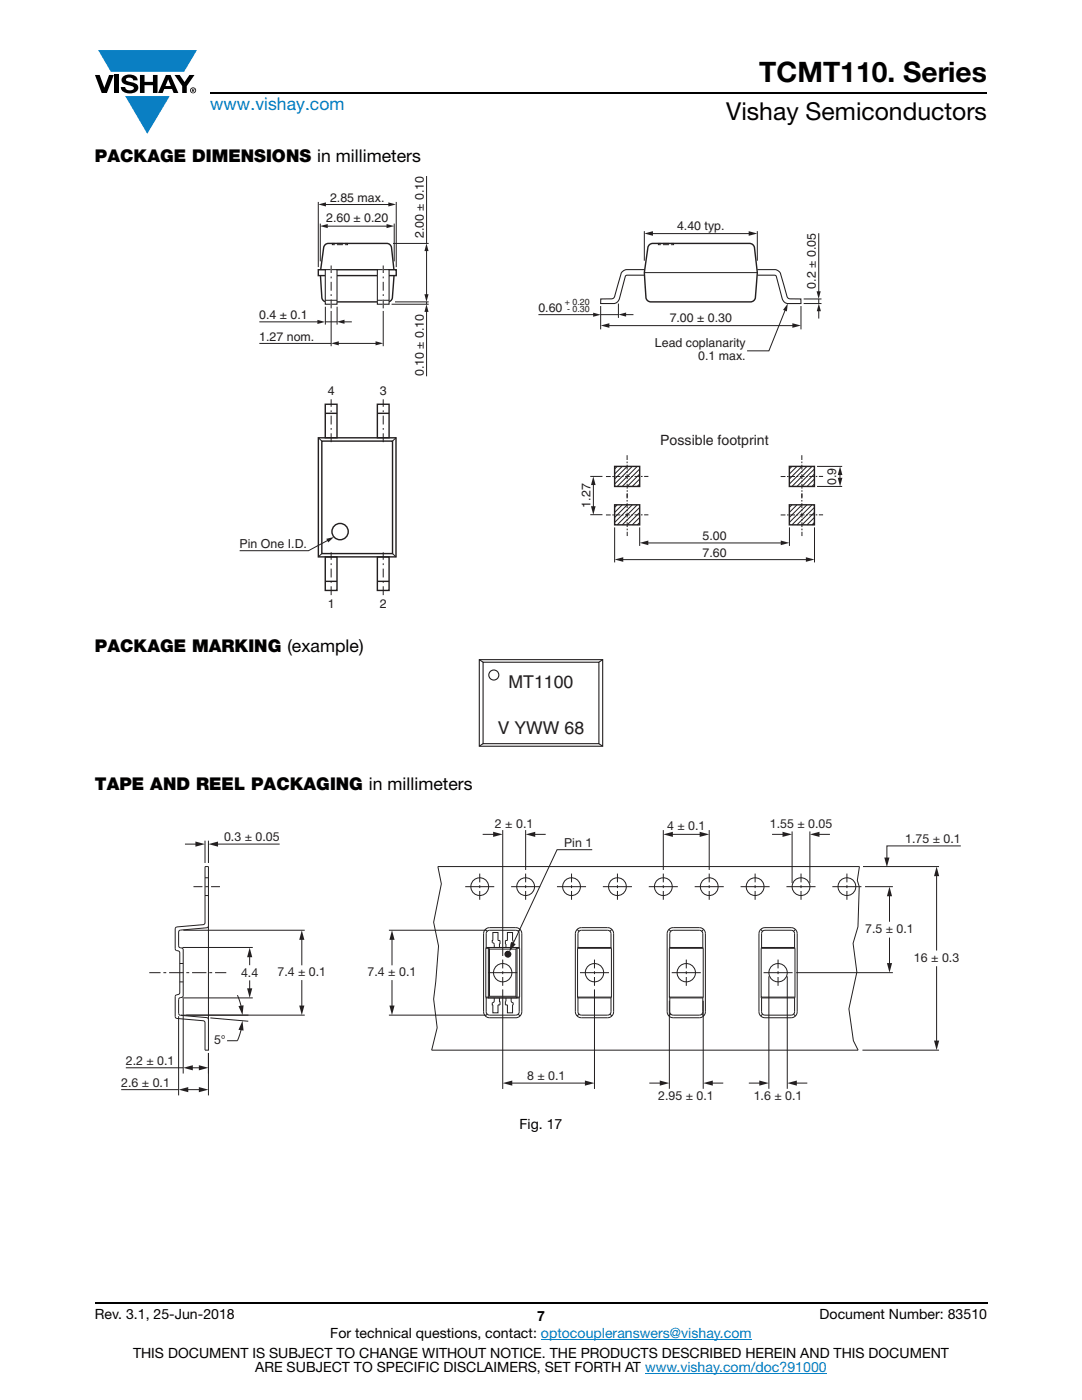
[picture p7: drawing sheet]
<svg xmlns="http://www.w3.org/2000/svg" width="216mm" height="279mm" viewBox="0 0 216 279" stroke-linecap="round" stroke-linejoin="round" font-family="sans-serif">
<g fill="#0a7fc3">
<path d="M19.6 10h19.7l-2.6 4.3h-1.1h-13.5z"/>
<path d="M25 19.2h8.9l-4.5 7.5z"/>
</g>
<g fill="#000">
<path d="M18.9 15h1l.9 2.5 1-2.5h.9l-1.4 3.6h-1zM22.9 15h.9v3.6h-.9zM24.6 15.3a2.1 2.1 0 0 1 2.8 .3l.1 .4h-.9a.79 .79 0 0 0-.7-.5 .79 .79 0 0 0-.8 .4l.3 .3 1 .2a1.08 1.08 0 0 1 1.2 1 1.08 1.08 0 0 1-1.1 1.2 1.73 1.73 0 0 1-2.4-1.2h.9a.96 .96 0 0 0 .8 .6 .96 .96 0 0 0 .9-.4 1.31 1.31 0 0 0-1.2-.6 1.03 1.03 0 0 1-1.1-.6 1.03 1.03 0 0 1 .2-1.1zM27.9 15h.9v1.3h1.7v-1.3h.9v3.6h-.9v-1.6h-1.7v1.6h-.9zM34.8 15h1.1l.9 1.4 1-1.4h1l-1.5 2.2v1.4h-.9v-1.4z"/>
<path d="M33.6 15.9l.5 1.3h-1.1zM33.1 15l-1.6 3.6h1l.3-.8h1.5l.3 .8h1l-1.6-3.6z"/>
<path d="M38.4 17.8h.2v.2h-.2zM38.3 17.7v.7h.1v-.3l.4 .3-.2-.3 .2-.2-.1-.2z"/>
<path d="M38.1 18a.46 .46 0 0 1 .9 0 .46 .46 0 0 1-.9 0zM37.9 18a.6 .6 0 0 0 1.2 0 .6 .6 0 0 0-1.2 0z"/>
</g>
<path d="M42 18.6h155M18.9 260h178.1" fill="none" stroke="#000" stroke-width=".36"/>
<path d="M107.9 267.3h42.1M128.7 274h36.3" fill="none" stroke="#007ec4" stroke-width=".2"/>
<path d="M47.8 35.1h120.3v86.8h-120.3z" fill="#fff"/>
<path d="M128.6 53.8h-2.6a2.02 2.02 0 0 0-2 .6l-1.2 4.3a.91 .91 0 0 1-1.2 .9l-1.7 .1v.9h2.6a1.42 1.42 0 0 0 1.2-1.5l.7-2.4a2.7 2.7 0 0 1 .6-1.7l3.6-.1M151.1 53.8h2.6a2.02 2.02 0 0 1 1.9 .6l1.3 4.3a.91 .91 0 0 0 1.2 .9l1.7 .1v.9h-2.6a1.42 1.42 0 0 1-1.2-1.5l-.7-2.4a2.71 2.71 0 0 0-.6-1.7l-3.6-.1" fill="none" stroke="#231f20" stroke-width=".21"/>
<path d="M129.6 48.8l.7-.2h19.3a1.03 1.03 0 0 1 1 1.1l.1 .7a21.4 21.4 0 0 1 .1 8 1.57 1.57 0 0 1-.7 1.8h-20.2a1 1 0 0 1-1-1l-.1-1.8a15 15 0 0 1 .2-6l.1-1a2.15 2.15 0 0 1 .5-1.6z" fill="none" stroke="#231f20" stroke-width=".28"/>
<path d="M128.6 54.4h22.5M130 46.6h19.7" fill="none" stroke="#231f20" stroke-width=".2"/>
<g fill="#231f20">
<path d="M128.6 46.6l1.7-.5v1z"/>
<path d="M149.4 46.1l1.7 .5-1.7 .5z"/>
</g>
<path d="M128.6 46.1v5.9M151.1 46.1v5.9M119.9 61.1v4.6M121.3 65h37.1" fill="none" stroke="#231f20" stroke-width=".2"/>
<g fill="#231f20">
<path d="M119.9 65l1.7-.5v.9z"/>
<path d="M158.1 64.5l1.7 .5-1.7 .4z"/>
</g>
<path d="M160.4 59.7h3.5M159.8 61.1v4.6M160.4 60.6h3.5M163.4 61.8v1.8" fill="none" stroke="#231f20" stroke-width=".2"/>
<path d="M163.4 60.6l.4 1.5h-.8z" fill="#231f20"/>
<path d="M163.4 46.5v11.9" fill="none" stroke="#231f20" stroke-width=".2"/>
<path d="M162.9 58.1h.9l-.4 1.6z" fill="#231f20"/>
<path d="M131.9 48.6h-.5v.2h.5M133.9 48.6h.5v.2h-.5M163.4 59.7v.9M123.4 60.6v2.8M124.7 62.8h1.7" fill="none" stroke="#231f20" stroke-width=".2"/>
<path d="M132.3 48.6h1.4M133.5 48.8h-1.4" fill="none" stroke="#231f20" stroke-width=".2" stroke-dasharray="1.2 .4" stroke-linecap="butt"/>
<path d="M123.4 62.8l1.5-.4v.8z" fill="#231f20"/>
<path d="M107.4 62.8h11.2" fill="none" stroke="#231f20" stroke-width=".2"/>
<path d="M118.4 62.4l1.5 .4-1.5 .4z" fill="#231f20"/>
<path d="M119.9 62.8h3.5M156.7 61.7l-3.3 8.3h-4.3" fill="none" stroke="#231f20" stroke-width=".2"/>
<path d="M157.2 60.6l-.2 1.6-.8-.4z" fill="#231f20"/>
<path d="M117.8 95.1h2.4M118.4 96.5v4.8M117.8 102.7h2.4" fill="none" stroke="#231f20" stroke-width=".2"/>
<g fill="#231f20">
<path d="M117.9 101h.9l-.4 1.7z"/>
<path d="M118.4 95.1l.4 1.7h-.9z"/>
</g>
<path d="M163 97.1h5M167.6 94.5v1.2" fill="none" stroke="#231f20" stroke-width=".2"/>
<g fill="#231f20">
<path d="M167.6 93.1l.5 1.7h-.9z"/>
<path d="M167.2 95.4h.9l-.5 1.7z"/>
</g>
<g fill="none" stroke="#231f20" stroke-width=".2">
<path d="M123.2 93.1l-.6 .5M124.2 93.1l-1.6 1.5M125.2 93.1l-2.6 2.5M126.2 93.1l-3.6 3.5M127.2 93.1l-4 4M127.6 96.6l-.4 .5M127.6 95.6l-1.4 1.5M127.6 94.6l-2.4 2.5M127.6 93.6l-3.4 3.5M158 93.1l-.5 .5M159 93.1l-1.5 1.5M160 93.1l-2.5 2.5"/>
<path d="M161 93.1l-3.5 3.5M162 93.1l-4 4M162.5 96.6l-.5 .5M162.5 95.6l-1.5 1.5M162.5 94.6l-2.5 2.5M162.5 93.6l-3.5 3.5M163 93.1h5M123.2 100.7l-.6 .6M124.2 100.7l-1.6 1.6M125.2 100.7l-2.6 2.6M126.2 100.7l-3.6 3.6M127.2 100.7l-4 4"/>
<path d="M127.6 105.2v3.8M127.6 104.3l-.4 .4M127.6 103.3l-1.4 1.4M127.6 102.3l-2.4 2.4M127.6 101.3l-3.4 3.4M129 108.4h27.1M158 100.7l-.5 .6M159 100.7l-1.5 1.6M160 100.7l-2.5 2.6M161 100.7l-3.5 3.6M162 100.7l-4 4M162.5 104.3l-.5 .4"/>
<path d="M162.5 103.3l-1.5 1.4M162.5 102.3l-2.5 2.4M162.5 101.3l-3.5 3.4"/>
</g>
<path d="M122.6 93.1h5v4h-5zM157.5 93.1h5v4h-5zM122.6 100.7h5v4h-5zM157.5 100.7h5v4h-5z" fill="none" stroke="#231f20" stroke-width=".28"/>
<path d="M120.9 95.1h8.5M125.1 90.8l.1 8.5M125.1 98.5l.1 8.5M155.8 95.1h8.4M160 98.5v8.5M160 90.8v8.5M120.9 102.8l8.5-.1M155.8 102.8l8.4-.1" fill="none" stroke="#231f20" stroke-width=".2" stroke-dasharray="1 .3 .3 .3" stroke-linecap="butt"/>
<g fill="#231f20">
<path d="M127.6 108.3l1.8-.4v.9z"/>
<path d="M155.8 107.9l1.7 .4-1.7 .5z"/>
</g>
<path d="M122.6 105.2v7M124.1 111.7h37M157.5 105.2v3.8" fill="none" stroke="#231f20" stroke-width=".2"/>
<g fill="#231f20">
<path d="M122.6 111.7l1.8-.5v.9z"/>
<path d="M160.8 111.2l1.7 .5-1.7 .4z"/>
</g>
<path d="M162.5 105.2v7" fill="none" stroke="#231f20" stroke-width=".2"/>
<circle cx="67.9" cy="106.1" r="1.63" fill="none" stroke="#231f20" stroke-width=".28"/>
<path d="M66.1 79.7v8.5z" fill="#fff"/>
<path d="M66.1 88.2v-8.5" fill="none" stroke="#231f20" stroke-width=".2" stroke-dasharray="1.8 .7 .4 .7" stroke-linecap="butt"/>
<path d="M66.1 110.2v8.6z" fill="#fff"/>
<path d="M66.1 118.8v-8.6" fill="none" stroke="#231f20" stroke-width=".2" stroke-dasharray="1.8 .7 .4 .7" stroke-linecap="butt"/>
<path d="M76.5 79.7v8.5z" fill="#fff"/>
<path d="M76.5 88.2v-8.5" fill="none" stroke="#231f20" stroke-width=".2" stroke-dasharray="1.8 .7 .4 .7" stroke-linecap="butt"/>
<path d="M76.5 110.2v8.6z" fill="#fff"/>
<path d="M76.5 118.8v-8.6" fill="none" stroke="#231f20" stroke-width=".2" stroke-dasharray="1.8 .7 .4 .7" stroke-linecap="butt"/>
<path d="M65.5 107.8l-3.9 2.1h-13.8" fill="none" stroke="#231f20" stroke-width=".2"/>
<path d="M65.1 107.5l1.6-.3-1.2 1.1z" fill="#231f20"/>
<path d="M64.9 48.8l.6-.2h11.7a1 1 0 0 1 1 1.1v.7a22.5 22.5 0 0 1 .2 8 1.61 1.61 0 0 1-.7 1.8h-12.5a.98 .98 0 0 1-1-1v-.8a20.9 20.9 0 0 1 .2-8 2.23 2.23 0 0 1 .5-1.6zM63.5 87.4h15.5v23.7h-15.5zM64.2 88h14.1v22.5h-14.1zM64.9 82.5h2.3M64.9 80.7h2.3v6.7h-2.3zM75.3 82.5h2.3M75.3 80.7h2.3v6.7h-2.3zM64.9 111.2h2.3v6.6h-2.3zM64.9 116h2.3M75.3 111.2h2.3v6.6h-2.3zM75.3 116h2.3" fill="none" stroke="#231f20" stroke-width=".28"/>
<path d="M63.9 44.6v7.6M65.1 45.1h12.3M78.4 48.6h7.1M78.7 44.6v7.6M64.9 61.2v3.6M67.3 61.2v3.6M78.1 60.7h7.4M78.8 60.2h6.7M63.5 87.4l.7 .6M79 87.4l-.7 .6M64.2 110.5l-.7 .6M78.3 110.5l.7 .6" fill="none" stroke="#231f20" stroke-width=".2"/>
<g fill="#231f20">
<path d="M63.9 45.1l1.5-.4v.8z"/>
<path d="M77.1 44.7l1.6 .4-1.6 .4z"/>
</g>
<path d="M85.1 49.8v9.2" fill="none" stroke="#231f20" stroke-width=".2"/>
<g fill="#231f20">
<path d="M84.7 58.7h.8l-.4 1.5z"/>
<path d="M85.1 48.6l.4 1.5h-.8z"/>
</g>
<path d="M85.1 62v13.1" fill="none" stroke="#231f20" stroke-width=".2"/>
<path d="M85.1 60.7l.4 1.5h-.8z" fill="#231f20"/>
<path d="M64.9 64.2h2.4M68.5 64.2h1.7M85.1 60.2v.5" fill="none" stroke="#231f20" stroke-width=".2"/>
<path d="M67.2 64.2l1.5-.4v.8z" fill="#231f20"/>
<path d="M51.7 64.2h11.9" fill="none" stroke="#231f20" stroke-width=".2"/>
<path d="M63.3 63.8l1.6 .4-1.6 .5z" fill="#231f20"/>
<path d="M66.8 48.6h-.5v.2h.5M68.9 48.6h.4v.2h-.4M66.1 62.1v7M67.3 68.5h7.9M76.5 62.1v7" fill="none" stroke="#231f20" stroke-width=".2"/>
<path d="M67.2 48.6h1.4M68.4 48.8h-1.4" fill="none" stroke="#231f20" stroke-width=".2" stroke-dasharray="1.2 .4" stroke-linecap="butt"/>
<g fill="#231f20">
<path d="M66.1 68.5l1.5-.4v.8z"/>
<path d="M74.9 68.1l1.6 .4-1.6 .4z"/>
</g>
<path d="M51.7 68.5h14.4" fill="none" stroke="#231f20" stroke-width=".2"/>
<path d="M63.5 53.8h15.6v1.2h-15.6z" fill="#fff"/>
<path d="M63.5 53.8h15.6v1.2h-15.6z" fill="none" stroke="#231f20" stroke-width=".28"/>
<path d="M64.9 53.8h2.3v6.9h-2.3z" fill="#fff"/>
<path d="M64.9 53.8h2.3v6.9h-2.3z" fill="none" stroke="#231f20" stroke-width=".21"/>
<path d="M75.3 53.8h2.3v6.9h-2.3z" fill="#fff"/>
<path d="M75.3 53.8h2.3v6.9h-2.3z" fill="none" stroke="#231f20" stroke-width=".21"/>
<path d="M75.3 59.9h2.3" fill="none" stroke="#231f20" stroke-width=".2"/>
<path d="M66.1 53v8.5z" fill="#fff"/>
<path d="M66.1 61.5v-8.5" fill="none" stroke="#231f20" stroke-width=".2" stroke-dasharray="1.8 .7 .4 .7" stroke-linecap="butt"/>
<path d="M76.5 53v8.5z" fill="#fff"/>
<path d="M76.5 61.5v-8.5" fill="none" stroke="#231f20" stroke-width=".2" stroke-dasharray="1.8 .7 .4 .7" stroke-linecap="butt"/>
<path d="M85.1 35.1v13.5M63.5 40.3v13M64.8 40.8h13M64.9 59.9h2.3M79.1 40.3v13" fill="none" stroke="#231f20" stroke-width=".2"/>
<g fill="#231f20">
<path d="M63.5 40.8l1.5-.4v.8z"/>
<path d="M77.5 40.4l1.5 .4-1.5 .4z"/>
</g>
<path d="M95.5 131.5h24.9v17.5h-24.9z" fill="#fff"/>
<path d="M95.6 131.6h24.7v17.3h-24.7zM96.4 132.2h23.1v16.2h-23.1zM120.2 131.7l-.7 .4M96.4 148.4l-.7 .5M119.5 148.4l.7 .5" fill="none" stroke="#231f20" stroke-width=".22"/>
<circle cx="98.5" cy="134.7" r="1" fill="#fff"/>
<g fill="none" stroke="#231f20" stroke-width=".22">
<path d="M95.6 131.6l.8 .6"/>
<circle cx="98.5" cy="134.7" r="1"/>
</g>
<path d="M24.2 163.1h167.5v57.1h-167.5z" fill="#fff"/>
<g fill="none" stroke="#231f20" stroke-width=".2">
<path d="M40.9 172.9h.7v12l-.3 .3-5.3 .4-.2 .1-.2 .3 .1 2.9 .1 .2 .7 .2 .1 .3v9.1l-.1 .2-.7 .2-.1 .2-.1 2.9 .2 .3 .2 .1 5.3 .5 .2 .1 .1 6.4h-.7v-5.5l-.2-.3-5.4-.5-.3-.4v-4.1l.1-.2 .6-.2 .2-.3v-8l-.2-.3-.6-.1-.1-.2v-4.2l.3-.3 5.3-.5 .3-.2zM92.8 177h5.8M95.7 174.3v1.8M95.7 176.7v.5M95.7 177.8v1.8M102 177h5.8M104.9 174.3v1.8M104.9 176.7v.5M104.9 177.8v1.8M111.1 177h5.8M114 174.3v1.8M114 176.7v.5"/>
<path d="M114 177.8v1.8M120.3 177h5.8M123.2 174.3v1.8M123.2 176.7v.5M123.2 177.8v1.8M129.5 177h5.8M132.4 174.3v1.8M132.4 176.7v.5M132.4 177.8v1.8M138.6 177h5.8M141.5 174.3v1.8M141.5 176.7v.5"/>
<path d="M141.5 177.8v1.8M147.8 177h5.8M150.7 174.3v1.8M150.7 176.7v.5M150.7 177.8v1.8M156.9 177h5.8M159.8 174.3v1.8M159.8 176.7v.5M159.8 177.8v1.8M166.1 177h5.8M169 174.3v1.8M169 176.7v.5"/>
<path d="M169 177.8v1.8M35.9 192.3h.7M35.9 196h.7M41.6 184.8v18.7M96.8 185.5l.4 .4M96.8 185.5l.9-.4h5.2a1.21 1.21 0 0 1 1.2 1.2v15.6a1.21 1.21 0 0 1-1.2 1.2h-5.2a1.21 1.21 0 0 1-1.2-1.2v-15.6zM96.9 189.3h.5M96.9 199l.1 .2h6.6M96.9 189.3v9.7M96.9 199h.5M97 189.1h6.6v-2.8a.67 .67 0 0 0-.7-.6h-5.4a.68 .68 0 0 0-.5 .6l-.1 3M97 199.2v2.7a.68 .68 0 0 0 .7 .7h5.4a.66 .66 0 0 0 .5-.7v-2.7"/>
<path d="M97.4 194.1h5.8M100.3 191.5v1.8M100.3 193.8v.6M100.3 195v1.7M100.3 197.5v19.8M103.2 189.3h.5M103.2 199h.5M103.6 189.1l.1 .2M103.7 189.3v9.7M103.7 199l-.1 .2M103.8 185.5l-.4 .4M115.2 185.5l.3 .4"/>
<path d="M115.2 185.5l.8-.4h5.2a1.21 1.21 0 0 1 1.2 1.2v15.6a1.21 1.21 0 0 1-1.2 1.2h-5.2a1.22 1.22 0 0 1-1.2-1.2v-15.6zM115.2 189.3h6.8M115.2 199l.1 .2h6.6M115.2 189.3v9.7h6.8M115.3 189.1l-.1 .2M115.3 199.2v2.7l.3 .6 .4 .1h5.2l.4-.1 .3-.4v-2.9M115.7 194.1h5.8M118.6 191.5v1.8M118.6 193.8v.6M118.6 195v1.7M118.6 197.5v19.8M121.9 189.1h-6.6v-2.8l.1-.4 .6-.2h5.2l.4 .1 .3 .5 .1 3"/>
<path d="M122 199l-.1 .2M122 189.3v9.7M122.1 185.5l-.4 .4M133.5 185.5l.3 .4M133.5 185.5l.8-.4h5.2a1.2 1.2 0 0 1 1.3 1.2v15.6a1.2 1.2 0 0 1-1.3 1.2h-5.2a1.21 1.21 0 0 1-1.2-1.2v-15.6zM133.6 189.3v9.7h6.7M133.6 189.3h6.7M133.6 199v.2M133.6 189.1h6.6M133.6 199.2h6.6M133.6 199.2v2.7l.3 .6 .4 .1h5.2l.4-.1 .3-.4v-2.9M134 194.1h5.8"/>
<path d="M136.9 191.5v1.8M136.9 193.8v.6M136.9 195v1.7M140.3 189.3l-.1 9.9M140.3 189.3l-.1-3-.3-.5-.4-.1h-5.2l-.4 .1-.2 .4-.1 3.1M140.4 185.5l-.4 .4M151.8 185.5l.4 .4M151.8 185.5l.8-.4h5.3a1.21 1.21 0 0 1 1.2 1.2v15.6a1.21 1.21 0 0 1-1.2 1.2h-5.3a1.21 1.21 0 0 1-1.2-1.2v-15.6zM151.9 199l.1 .2M151.9 189.3v9.7h6.7M151.9 189.3h6.7M152 199.2v2.7a.67 .67 0 0 0 .6 .7h5.4a.68 .68 0 0 0 .5-.7v-2.7"/>
<path d="M152 189.1h6.5M152 199.2h6.5M152.4 194.1h5.8M155.3 191.5v1.8M155.3 193.8v.6M155.3 195v1.7M158.6 189.3l-.1 9.9M158.6 189.3l-.1-3a.68 .68 0 0 0-.6-.6h-5.4a.66 .66 0 0 0-.5 .6l-.1 3M158.7 185.5l-.4 .4M97.2 202.4l-.4 .4M101.9 216.2h15.2M103.4 202.4l.4 .4"/>
<path d="M115.5 202.4l-.3 .4M121.7 202.4l.4 .4M133.8 202.4l-.3 .4M140 202.4l.4 .4M152.2 202.4l-.4 .4M158.3 202.4l.4 .4M171.2 209.6h-85.1l1.1-4.5-.7-5.7 .4-3.5 .6-7.1-1-4.7 1.6-7.7-.7-3.5h84.1l-.4 2.8 .3 1.2-.2 8-1 3.4 .8 5.7-1.6 7.3 .9 6.4 .9 1.9"/>
<circle cx="95.7" cy="177" r="1.78"/>
<circle cx="104.9" cy="177" r="1.77"/>
<circle cx="114" cy="177" r="1.78"/>
<circle cx="123.2" cy="177" r="1.78"/>
<circle cx="132.4" cy="177" r="1.78"/>
<circle cx="141.5" cy="177" r="1.78"/>
<circle cx="150.7" cy="177" r="1.77"/>
<circle cx="159.8" cy="177" r="1.78"/>
<circle cx="169" cy="177" r="1.78"/>
<circle cx="100.3" cy="194.1" r="1.83"/>
<circle cx="118.6" cy="194.1" r="1.83"/>
<circle cx="136.9" cy="194.1" r="1.83"/>
<circle cx="155.3" cy="194.1" r="1.83"/>
</g>
<g fill="#231f20">
<path d="M100.3 216.2l1.9-.6v1.1z"/>
<path d="M116.7 215.6l1.9 .6-1.9 .5z"/>
</g>
<path d="M133.6 199.7v17.6M140.3 199.7v17.6M129.6 216.2h2.4" fill="none" stroke="#231f20" stroke-width=".2"/>
<path d="M131.6 215.6l2 .6-2 .5z" fill="#231f20"/>
<path d="M141.9 216.2h2.4" fill="none" stroke="#231f20" stroke-width=".2"/>
<path d="M140.3 216.2l1.9-.6v1.1z" fill="#231f20"/>
<path d="M96.3 166.5h2.4M100.3 165.7v25.1M104.9 165.7v7.9" fill="none" stroke="#231f20" stroke-width=".2"/>
<path d="M98.4 166l1.9 .5-1.9 .5z" fill="#231f20"/>
<path d="M106.5 166.5h2.4" fill="none" stroke="#231f20" stroke-width=".2"/>
<path d="M104.9 166.5l1.9-.5v1z" fill="#231f20"/>
<path d="M132.4 165.7v7.9M133.9 166.5h6.1M141.5 165.7v7.9" fill="none" stroke="#231f20" stroke-width=".2"/>
<g fill="#231f20">
<path d="M132.4 166.5l1.9-.5v1z"/>
<path d="M139.6 166l1.9 .5-1.9 .5z"/>
</g>
<path d="M172.6 177h5.6M158.9 194.1h19.3M177.5 187.1v5.5" fill="none" stroke="#231f20" stroke-width=".2"/>
<path d="M177 192.2h1l-.5 1.9z" fill="#231f20"/>
<path d="M177.5 178.5v5.5" fill="none" stroke="#231f20" stroke-width=".2"/>
<path d="M177.5 177l.5 1.9h-1z" fill="#231f20"/>
<path d="M191.7 168.8h-14.7v2.7" fill="none" stroke="#231f20" stroke-width=".2"/>
<path d="M176.5 171.1h1l-.5 2z" fill="#231f20"/>
<path d="M172.2 172.9h15.2M186.9 174.5v15.2M172.1 209.6h15.3" fill="none" stroke="#231f20" stroke-width=".2"/>
<path d="M186.9 172.9l.5 2h-1z" fill="#231f20"/>
<path d="M186.9 192.8v15.2" fill="none" stroke="#231f20" stroke-width=".2"/>
<path d="M186.4 207.7h1l-.5 1.9z" fill="#231f20"/>
<path d="M153.4 194.8v22.5M157.1 194.8v22.5M149.4 216.2h2.5" fill="none" stroke="#231f20" stroke-width=".2"/>
<path d="M151.5 215.6l1.9 .6-1.9 .5z" fill="#231f20"/>
<path d="M158.7 216.2h2.4" fill="none" stroke="#231f20" stroke-width=".2"/>
<path d="M157.1 216.2l1.9-.6v1.1z" fill="#231f20"/>
<path d="M154.1 166.5h2.4M158.1 165.9v10.3M161.6 165.9v10.3" fill="none" stroke="#231f20" stroke-width=".2"/>
<path d="M156.1 166l2 .5-2 .5z" fill="#231f20"/>
<path d="M163.2 166.5h2.4" fill="none" stroke="#231f20" stroke-width=".2"/>
<path d="M161.6 166.5l1.9-.5v1z" fill="#231f20"/>
<path d="M77.6 185.6h19.4M78.2 187.2v5.4M77.6 202.6h19.4" fill="none" stroke="#231f20" stroke-width=".2"/>
<path d="M78.2 185.7l.5 1.9h-1z" fill="#231f20"/>
<path d="M78.2 195.6v5.4" fill="none" stroke="#231f20" stroke-width=".2"/>
<path d="M77.7 200.7h1l-.5 1.9z" fill="#231f20"/>
<path d="M36.6 185.6h24.2M60.2 187.2v5.4M36.6 202.6h24.2" fill="none" stroke="#231f20" stroke-width=".2"/>
<path d="M60.2 185.7l.5 1.9h-1z" fill="#231f20"/>
<path d="M60.2 195.6v5.4" fill="none" stroke="#231f20" stroke-width=".2"/>
<path d="M59.7 200.7h1l-.5 1.9z" fill="#231f20"/>
<path d="M36.9 168.5h2.4M40.9 167.8v4.4M41.6 167.8v4.4" fill="none" stroke="#231f20" stroke-width=".2"/>
<path d="M39 167.9l1.9 .6-1.9 .5z" fill="#231f20"/>
<path d="M43.2 168.5h12.6" fill="none" stroke="#231f20" stroke-width=".2"/>
<path d="M41.6 168.5l1.9-.6v1.1z" fill="#231f20"/>
<path d="M36.1 202.6h.3M37.2 202.6h12.4M42 203.1l7.5 .7M48.2 205.3l-.8 2.4" fill="none" stroke="#231f20" stroke-width=".2"/>
<path d="M48.4 203.7l.2 2-1-.2z" fill="#231f20"/>
<g fill="none" stroke="#231f20" stroke-width=".2">
<path d="M118.2 169.6h-7l-8.9 18.9M97.4 189.1l.3 .3M97.4 189.1h5.8v10.1h-5.8zM97.7 198.8l-.3 .4M97.7 198.8h5.2l.3 .4M97.7 189.4h.1M97.7 198.8h.1M98.6 199.2v.8l-.4 .1 .1 2h1.1v-1.5h.4l-.1-1.4M99.7 189.1l.1-1.4h-.4v-1.6h-1.1l-.1 2 .4 .2v.8M100.8 190.4v.2l.5-.2M100.8 190.3v.1h.5M100.9 190.1l-.1 .2 .5 .1"/>
<path d="M100.9 190v.1l.4 .3M101 199.2l-.2 1.4h.4v1.5h1.1l.1-2-.3-.1-.1-.8M101.1 189.9l-.2 .1 .4 .4M101.2 189.9h-.1l.2 .5M101.3 190.4h.6v.2M101.3 190.4v.6h-.1M101.3 190.4l.2 .6h-.2M101.3 190.4l.6-.1v.1M101.3 189.9h-.1l.1 .5M101.3 190.4l-.4 .4v-.1M101.3 190.4l.5 .4-.2 .1M101.3 190.4l.3 .5-.1 .1"/>
<path d="M101.3 190.4l.5 .3v.1M101.3 190.4l-.2 .5-.2-.1M101.3 190.4l.6 .2-.1 .1M101.3 190.4l-.1 .6-.1-.1M101.3 190.4l-.4 .3-.1-.1M101.5 189.9h-.2v.5M101.6 189.9h-.1l-.2 .5M101.8 190l-.2-.1-.3 .5M101.8 190.1v-.1l-.5 .4M101.9 190.3l-.1-.2-.5 .3M102 189.1l.1-.8 .3-.2-.1-2h-1.1v1.6h-.4l.2 1.4M102.9 189.4v9.4"/>
<path d="M103.2 189.1l-.3 .3h-5.2v9.4M45.3 207.7h2.1"/>
</g>
<path d="M102 188l.9 .4-1.3 1.5z" fill="#231f20"/>
<g fill="none" stroke="#231f20" stroke-width=".2">
<path d="M38.6 177h1.8M40.9 175.2h.7M40.9 178.7h.7M41 177h.5M42.1 177h1.8M29.8 194.1h2.2M32.6 194.1h.6M33.7 194.1h2.9M36.6 199.2v15M37.2 194.1h.6M38.3 194.1h2.9M41.8 194.1h.5"/>
<path d="M42.9 194.1h2.3M38.1 213.1h1.9M41.6 210.1v4.1"/>
</g>
<g fill="#231f20">
<path d="M39.7 212.6l1.9 .5-1.9 .5z"/>
<path d="M36.6 213.1l1.9-.5v1z"/>
</g>
<path d="M25.1 213.1h11.5M35.6 202.8v15.8M37.2 217.5h2.8M41.6 210.1v8.5" fill="none" stroke="#231f20" stroke-width=".2"/>
<g fill="#231f20">
<path d="M39.7 217l1.9 .5-1.9 .5z"/>
<path d="M35.7 217.5l1.9-.5v1z"/>
</g>
<path d="M36.4 189.1h14M36.4 199.2h14M49.8 190.7v1.9M24.2 217.5h11.4" fill="none" stroke="#231f20" stroke-width=".2"/>
<path d="M49.8 189.1l.5 1.9h-1z" fill="#231f20"/>
<path d="M49.8 195.7v1.9" fill="none" stroke="#231f20" stroke-width=".2"/>
<path d="M49.3 197.2h1l-.5 2z" fill="#231f20"/>
<path d="M47.4 198.6l.8 2.4" fill="none" stroke="#231f20" stroke-width=".2"/>
<path d="M47.6 200.8l1-.2-.2 2z" fill="#231f20"/>
<text font-size="5.6" x="151.5" y="16.4">TCMT110. Series</text>
<text font-size="4.9" x="144.9" y="24">Vishay Semiconductors</text>
<text font-size="3.5" fill="#007ec4" x="42" y="21.9">www.vishay.com</text>
<g font-size="3.5">
<text x="18.9" y="32.3">PACKAGE DIMENSIONS in millimeters</text>
<text x="18.9" y="130.1">PACKAGE MARKING (example)</text>
<text x="18.9" y="157.6">TAPE AND REEL PACKAGING in millimeters</text>
</g>
<g font-size="3.5" fill="#231f20">
<text x="101.5" y="137.3">MT1100</text>
<text x="99.3" y="146.4">V YWW 68</text>
</g>
<text font-size="2.8" fill="#231f20" x="131.7" y="88.8">Possible footprint</text>
<g font-size="2.8">
<text x="103.7" y="225.3">Fig. 17</text>
<text x="18.9" y="263.3">Rev. 3.1, 25-Jun-2018</text>
<text x="107.2" y="263.6">7</text>
<text x="163.6" y="263.3">Document Number: 83510</text>
<text x="65.9" y="267.1">For technical questions, contact: optocoupleranswers@vishay.com</text>
<text x="26.5" y="271">THIS DOCUMENT IS SUBJECT TO CHANGE WITHOUT NOTICE. THE PRODUCTS DESCRIBED HEREIN AND THIS DOCUMENT</text>
<text x="50.9" y="273.8">ARE SUBJECT TO SPECIFIC DISCLAIMERS, SET FORTH AT www.vishay.com/doc?91000</text>
</g>
<g font-size="2.5" fill="#221e1f">
<text x="65.9" y="40.3">2.85 max.</text>
<text x="65.1" y="44.3">2.60 ± 0.20</text>
<text x="84.6" y="47.6" transform="rotate(-90 84.6 47.6)">2.00 ± 0.10</text>
<text x="162.8" y="57.6" transform="rotate(-90 162.8 57.6)">0.2 ± 0.05</text>
<text x="51.7" y="63.7">0.4 ± 0.1</text>
<text x="51.7" y="68">1.27 nom.</text>
<text x="84.6" y="75.1" transform="rotate(-90 84.6 75.1)">0.10 ± 0.10</text>
</g>
<g font-size="2.5" fill="#231f20">
<text x="135.1" y="45.9">4.40 typ.</text>
<text x="107.4" y="62.2">0.60</text>
<text x="133.6" y="64.3">7.00 ± 0.30</text>
<text x="130.7" y="69.3">Lead coplanarity</text>
<text x="139.3" y="71.8">0.1 max.</text>
<text x="65.4" y="78.8">4</text>
<text x="75.8" y="78.8">3</text>
<text x="117.8" y="101.3" transform="rotate(-90 117.8 101.3)">1.27</text>
<text x="166.8" y="96.8" transform="rotate(-90 166.8 96.8)">0.9</text>
<text x="140.2" y="107.8">5.00</text>
<text x="47.8" y="109.3">Pin One I.D.</text>
<text x="140.2" y="111.1">7.60</text>
<text x="65.4" y="121.4">1</text>
<text x="75.8" y="121.4">2</text>
<text x="44.7" y="167.9">0.3 ± 0.05</text>
<text x="98.8" y="165.2">2 ± 0.1</text>
<text x="133.1" y="165.6">4 ± 0.1</text>
<text x="153.6" y="165.2">1.55 ± 0.05</text>
<text x="112.6" y="169">Pin 1</text>
<text x="180.6" y="168.2">1.75 ± 0.1</text>
<text x="172.6" y="186.3">7.5 ± 0.1</text>
<text x="48.1" y="194.9">4.4</text>
<text x="55.4" y="194.9">7.4 ± 0.1</text>
<text x="73.4" y="194.9">7.4 ± 0.1</text>
<text x="182.4" y="192">16 ± 0.3</text>
<text x="42.7" y="208.4">5°</text>
<text x="25.1" y="212.6">2.2 ± 0.1</text>
<text x="105.2" y="215.6">8 ± 0.1</text>
<text x="24.2" y="216.9">2.6 ± 0.1</text>
<text x="131.3" y="219.6">2.95 ± 0.1</text>
<text x="150.4" y="219.6">1.6 ± 0.1</text>
</g>
<g font-size="1.8" fill="#231f20">
<text x="112.7" y="60.8">+ 0.20</text>
<text x="113.2" y="62.2">- 0.30</text>
</g>
</svg>
